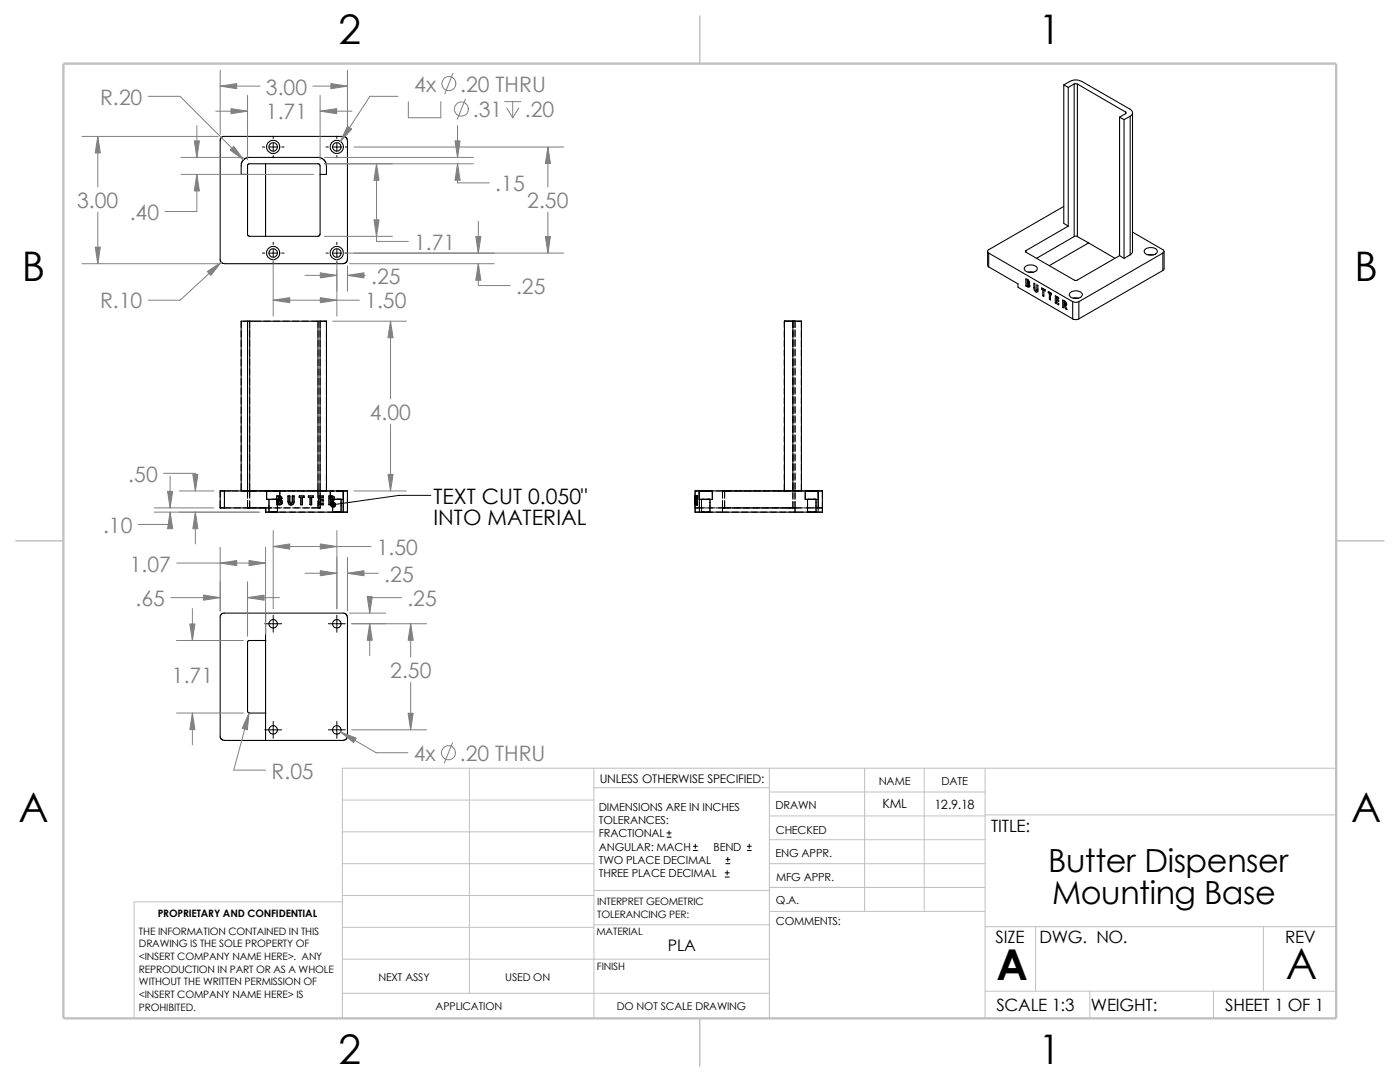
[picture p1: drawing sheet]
<svg xmlns="http://www.w3.org/2000/svg" width="279mm" height="216mm" viewBox="0 0 279 216" stroke-linecap="round" stroke-linejoin="round" font-family="sans-serif">
<g fill="none" stroke="#c0c0c0" stroke-width=".2">
<path d="M68.3 159.6h50.2M93.7 153.3v44.9M118.5 157.2h35M118.5 153.3v49.9M153.5 158h43.1M153.5 153.3v49.9M172.6 153.3v28.6M184.4 153.3v28.6M196.6 153.3v49.9M266.7 153.3h-198.4v49.9M68.3 178.7h50.2M68.3 172.3h50.2"/>
<path d="M68.3 166h50.2M68.3 180h-41.5v23.2M118.5 177.7h35.1M153.5 172.3h43.1M153.5 162.8h43.1M153.5 167.6h43.1M153.5 177.1h43.1M196.6 162.6h70.1M68.3 185h50.2M68.3 191.4h85.2M68.3 198.2h85.2M118.5 184.5h35.1"/>
<path d="M153.6 181.9h43M196.6 184.9h70.1M196.6 197.8h70.1M206.7 184.9v12.9M217.5 197.8v5.4M242.2 197.8v5.4M252.1 184.9v12.9"/>
</g>
<path d="M139.7 3.2v9.5M3.1 107.9h9.6M266.7 107.9h9.5M139.7 203.2v9.5" fill="none" stroke="#c0c0c0" stroke-width=".21"/>
<path d="M12.7 12.7h254v190.5h-254z" fill="none" stroke="#c0c0c0" stroke-width=".47"/>
<g fill="none" stroke="#000" stroke-width=".21">
<path d="M212.3 16.9l1.2-.6a2.6 2.6 0 0 1 2.4 0l9.7 5.5a.76 .76 0 0 1 .4 .7 .76 .76 0 0 1-.4 .7M212.3 16.9l.9 .5M212.3 16.9v27.7l.9 .5M213.2 17.4v27.7M214.4 16.8l-1.2 .6M214.4 16.8v30.4M214.4 16.8h.6M215 16.8l9.6 5.6M215 16.8v30.4M44.2 27.4l.3-.2h24.2l.3 .2 .3 .7v23.7l-.2 .5-.6 .3h-23.7l-.6-.2-.3-.4v-24.2zM49.4 34.8h-1.3v-2.1l.5-.8 .8-.5h14.4l.9 .6 .4 .6 .1 .5v1.7h-1.3M49.5 32.8h14.3l.1 .3v13.6l-.1 .3-.3 .2h-13.7l-.3-.2z"/>
<path d="M53 32.7v14.5M223.4 23.4l.9 .5M223.4 23.4v27.6M224.3 23.9v27.7M224.6 22.4v.3M224.6 22.7l-1.2 .7M224.6 22.4l.1 .1-.1 .2M225.6 23.2l-1.3 .7M225.6 23.2v27.6M226 22.5v27.8l-.4 .5M197.1 50.2v2.8l.2 .3M197.3 50.5l16.8 9.7"/>
<path d="M197.3 50.5v2.8M197.3 53.3l5.9 3.3v.7l10.9 6.3M204.6 53.2a1.76 1.76 0 0 1 2.4 .3 1.17 1.17 0 0 1-1.6 .9 .76 .76 0 0 1-.7-.3 .76 .76 0 0 1-.1-.8zM204.7 57.1l.4 .1M204.8 50.3l9.7 5.7 .5-.1 8.4-4.9M204.8 50v.3M204.8 50l-.2 .1 .2 .2M205 56v.3h.2M205 56.9h.3M205 56h.1M205 56.6v.3M205 56.9l-.3 .2"/>
<path d="M205 56.6h.1M205 56l.2 .3M205 56.6l.3 .3M205.1 55.8v.2M205.1 56.3v.2M205.2 55.9l.2 .4-.1 .3M205.2 55.9l-.5-.3v1.5M205.2 54.3h1M205.2 55.9l-.2 .1M205.3 56.6a.34 .34 0 0 1 .2 .4 .34 .34 0 0 1-.4 .2M205.3 56.4l.1 .1M205.3 56.9h.2l-.2 .1 .1 .1"/>
<path d="M205.3 56.4l-.3 .2M205.4 56.3l-.2 .1M205.4 57.1h.1M205.4 56.6h-.1M205.4 56.2l-.2 .1M205.4 57.1l-.3 .1M206.3 57.4l.2 .6 .3 .3M206.3 57.4v-.9l.2 .1 .1 1.2 .3 .2v-.2M206.5 57.3l-.2 .1M206.9 57.8v-.9l.2 .1v1.2l-.3 .1M207.1 58.1h.1M207.1 58.1l-.3 .2"/>
<path d="M207.1 57.8l-.2 .2 .2 .1M207.1 57.7l-.2 .1M207.9 57.7l.2 .1M207.9 57.7v-.3l.7 .4M208.1 57.8v1.2M208.1 57.6l-.2 .1M208.3 58v1.1l-.2-.1M208.3 57.7l-.2 .1M208.3 58.9l-.2 .1M208.4 57.7v.2M208.6 57.8v.3l-.3-.1M208.6 57.8l-.3 .2"/>
<path d="M209.2 58.4l.2 .1M209.2 58.4v-.2l.6 .3M209.4 58.5v1.2M209.4 58.3l-.2 .1M209.6 58.7v1.2l-.2-.2M209.6 58.4l-.2 .1M209.6 59.6l-.2 .1M209.7 58.5v.1M209.8 58.5v.3l-.2-.1M209.8 58.5l-.2 .2M210.9 59.4l.4 .2v-.2l-.7-.4v1.5M210.9 59.4v.3l.4 .2v.3l-.4-.3"/>
<path d="M210.9 59.9v.4M210.9 59.2v.2M210.9 59.7v.2M211.1 59.3l-.2 .1M211.1 59.8l-.2 .1M212.3 41.2l-15 8.6a.38 .38 0 0 0-.2 .4 .38 .38 0 0 0 .2 .3M213.2 45.1l-8.4 4.9M213.5 58.5a1.63 1.63 0 0 1 2.5 .3 1.51 1.51 0 0 1-2.6 0zM214.2 59.5h1M214.4 47.2l-7.6 4.4M214.4 47.2h.6M215 47.2l2.3 1.3"/>
<path d="M217.3 48.5l5.2 3.1M217.3 48.5h.1M217.3 48.5l-7.9 4.5M223.4 51l.9 .6M225.6 50.8l-1.3 .8M226 46.3l6.1 3.5a.35 .35 0 0 1 .2 .4 .35 .35 0 0 1-.2 .3M228.5 49.8a1.63 1.63 0 0 1 2.5 .3 1.5 1.5 0 0 1-2.4 .5l-.3-.4zM229.1 50.8h1.1M232.1 50.5l-16.8 9.7M232.1 50.5v3.5M232.1 54l-16.8 9.6M232.3 50.2v3.4l-.2 .4"/>
<path d="M49.4 64.1h-1.3v33.9M49.4 64.1v33.9M49.4 64.1h.4M49.8 64.1h13.7M49.8 64.1v33.9M63.5 64.1v33.9M63.5 64.1h.4M63.9 64.1h1.3v33.9M63.9 64.1v33.9M158.2 64.1h1.7v33.9M158.2 64.1h-1.7v33.9M158.2 64.1v33.9"/>
<path d="M210.9 60.3l.4 .3v.2l-.7-.3M210.9 60.3l-.3 .2M212.3 60.2v.3l.3 .1M212.3 60.8v.6l-.2-.1M212.3 60.8h.1M212.3 60.2l.1 .1M212.3 61.2l-.2 .1M212.4 60.3l.2 .3M212.4 60.8l.3 .8M212.4 60l-.3-.1v1.4M212.4 60v.2M212.4 60.6v.1"/>
<path d="M212.4 60a.52 .52 0 0 1 .4 .4 .52 .52 0 0 1-.2 .6M212.6 60.1l-.3 .1M212.6 60.7l-.3 .1M212.6 60.2l-.2 .1M212.6 61l.3 .8-.2-.2M212.6 60.6l.1 .1M212.7 60.7l.1 .2M212.7 60.7l-.3 .1M212.8 60.5l-.2 .1M212.9 60.5l-.3 .2M212.9 60.8l-.3 .2M212.9 61.6h-.2"/>
<path d="M214.1 60.2l.4 .1 .8-.1M214.1 60.2v3.4M214.1 63.6a1.2 1.2 0 0 0 1.2 0M215.3 60.2v3.4M44.8 98h-.9v3.3h.9M44.8 98h23.7M44.8 98v3.3M55.2 99h.3a.48 .48 0 0 1 .7 .2 .48 .48 0 0 1-.2 .6 .49 .49 0 0 1 .3 .6 .49 .49 0 0 1-.5 .3h-.6zM55.6 99.9h.1a.26 .26 0 0 1 .3 .1 .26 .26 0 0 1 0 .4h-.4zM55.6 99.3a.21 .21 0 0 1 .3 .1 .21 .21 0 0 1-.1 .3h-.2zM57.5 99h.3v1.1a.27 .27 0 0 0 .3 .4 .27 .27 0 0 0 .2-.4v-1.1h.4v1a.6 .6 0 0 1-.6 .8 .6 .6 0 0 1-.6-.8zM59.7 99h1v.3h-.4v1.4h-.3v-1.4h-.3z"/>
<path d="M61.6 99h.9v.3h-.3v1.4h-.3v-1.4h-.3zM63.6 99h.9v.3h-.6v.3h.6v.3h-.6v.5h.6v.3h-.9zM65.7 99h.3a.5 .5 0 0 1 .7 .2 .5 .5 0 0 1-.3 .7l.4 .8h-.3l-.4-.8-.1 .8h-.3zM66 99.3h.1a.23 .23 0 0 1 .3 0 .23 .23 0 0 1 0 .3l-.4 .1zM68.5 98v4.2M68.5 98h.8v4.2h-.8M139.6 98h-.9v4.2h.9M139.6 98v4.2M139.6 98h23.7M163.3 98h.8v4.2h-.8M163.3 98v4.2M44.8 101.3h8.2v.9h15.5"/>
<path d="M139.6 102.2h23.7M44.2 122.6l.3-.3h24.2l.3 .2 .3 .7v23.7l-.2 .5-.6 .3h-23.7l-.6-.2-.3-.3v-24.3zM53 122.3v25.4M53 127.8h-3.4l-.2 .2v13.9l.1 .3 .3 .1h3.2"/>
<circle cx="54.5" cy="29.3" r=".85"/>
<circle cx="54.5" cy="29.3" r="1.31"/>
<circle cx="67.2" cy="29.3" r=".85"/>
<circle cx="67.2" cy="29.3" r="1.31"/>
<circle cx="54.5" cy="50.5" r=".85"/>
<circle cx="54.5" cy="50.5" r="1.31"/>
<circle cx="67.2" cy="50.5" r=".85"/>
<circle cx="67.2" cy="50.5" r="1.31"/>
<circle cx="54.5" cy="124.5" r=".85"/>
<circle cx="67.2" cy="124.5" r=".85"/>
<circle cx="54.5" cy="145.6" r=".85"/>
<circle cx="67.2" cy="145.6" r=".85"/>
</g>
<g fill="none" stroke="#000" stroke-width=".2">
<path d="M52.4 29.3h.4M53.7 29.3h1.7M54.5 27.2v.4M54.5 28.5v1.7M54.5 31v.5M56.2 29.3h.5M65.1 29.3h.4M66.4 29.3h1.7M67.2 27.2v.4M67.2 28.5v1.7M67.2 31v.5M68.9 29.3h.5"/>
<path d="M52.4 50.5h.4M53.7 50.5h1.7M54.5 48.3v.5M54.5 49.7v1.7M54.5 52.2v.5M56.2 50.5h.5M65.1 50.5h.4M66.4 50.5h1.7M67.2 48.3v.5M67.2 49.7v1.7M67.2 52.2v.5M68.9 50.5h.5"/>
<path d="M48.1 66v1.3M48.1 67.9v1.3M48.1 69.8v1.3M48.1 71.7v1.3M48.1 73.6v1.3M48.1 75.5v1.3M48.1 77.4v1.3M48.1 79.3v1.3M48.2 64.1l-.1 1.3M48.6 64.1h3.4M49.4 64.1v1.3M49.4 65.8v1.3"/>
<path d="M49.4 67.7v1.3M49.4 69.6v1.3M49.4 71.5v1.3M49.4 73.4v1.3M49.4 75.3v1.3M49.4 77.2v1.3M49.4 79.1v1.3M49.8 64.1v1.3M49.8 66v1.3M49.8 67.9v1.3M49.8 69.8v1.3M49.8 71.7v1.3"/>
<path d="M49.8 73.6v1.3M49.8 75.5v1.3M49.8 77.4v1.3M49.8 79.3v1.3M52.7 64.1h1.2M54.6 64.1h1.2M56.5 64.1h1.2M58.4 64.1h1.2M60.3 64.1h1.3M62.2 64.1h1.3v1.3M63.5 66v1.3M63.5 67.9v1.3"/>
<path d="M63.5 69.8v1.3M63.5 71.7v1.3M63.5 73.6v1.3M63.5 75.5v1.3M63.5 77.4v1.3M63.5 79.3v1.3M63.9 66v1.3M63.9 67.9v1.3M63.9 69.8v1.3M63.9 71.7v1.3M63.9 73.6v1.3M63.9 75.5v1.3"/>
<path d="M63.9 77.4v1.3M63.9 79.3v1.3M65.2 64.1v1.3M65.2 66v1.3M65.2 67.9v1.3M65.2 69.8v1.3M65.2 71.7v1.3M65.2 73.6v1.3M65.2 75.5v1.3M65.2 77.4v1.3M65.2 79.3v1.3M65.2 64.1h-1.3v1.3"/>
<path d="M156.5 65.4v-1.3h3.5l-.1 1.3M156.5 66v1.3M156.5 67.9v1.3M156.5 69.8v1.3M156.5 71.7v1.3M156.5 73.6v1.3M156.5 75.5v1.3M156.5 77.4v1.3M156.5 79.3v1.3M158.2 64.1v1.3M158.2 65.8v1.5M158.2 67.7v1.5"/>
<path d="M158.2 69.6v1.5M158.2 71.5v1.5M158.2 73.4v1.5M158.2 75.3v1.5M158.2 77.2v1.5M158.2 79.1v1.5M158.7 64.1v1.3M158.7 65.8v1.5M158.7 67.7v1.5M158.7 69.6v1.5M158.7 71.5v1.5M158.7 73.4v1.5"/>
<path d="M158.7 75.3v1.5M158.7 77.2v1.5M158.7 79.1v1.5M159.9 66v1.3M159.9 67.9v1.3M159.9 69.8v1.3M159.9 71.7v1.3M159.9 73.6v1.3M159.9 75.5v1.3M159.9 77.4v1.3M159.9 79.3v1.3M43.9 99.9v1.4h2.2"/>
<path d="M44.8 98v1.4M46.1 98h-2.2v1.2M46.3 98h1.2M48.1 96.5v1.5h17.1M48.1 81.2v1.3M48.1 83.1v1.3M48.1 85v1.3M48.1 87v1.2M48.1 88.9v1.2M48.1 90.8v1.2M48.1 92.7v1.2M48.1 94.6v1.2"/>
<path d="M49.4 81v1.3M49.4 82.9v1.3M49.4 84.8v1.3M49.4 86.7v1.3M49.4 88.6v1.3M49.4 90.6v1.2M49.4 92.5v1.2M49.4 94.4v1.2M49.4 96.3v1.2M49.4 98v1.4M49.4 99.9v1.4M49.8 81.2v1.3"/>
<path d="M49.8 83.1v1.3M49.8 85v1.3M49.8 87v1.2M49.8 88.9v1.2M49.8 90.8v1.2M49.8 92.7v1.2M49.8 94.6v1.2M49.8 96.5v2.9M49.8 99.9v1.4M53.2 98v1.7h2.7M53.7 99.7v2.5M55.4 99.7v2.5h-2.4v-.9"/>
<path d="M55.6 99.9l.3 .1 .1 .3-.4 .1zM55.6 99.7v-.4l.3 .1-.1 .3M55.8 98v1.7M55.9 99l.4 .4M55.9 99h-.7v1.7h.8l.3-.2v-.4l-.3-.3M55.9 99.5h.1M56 99.8h.1M56.3 99.4h.1M56.3 99.4l-.3 .4M57.8 99v1.2l.3 .3M57.9 99h-.4v1M58.7 99v1.2a.58 .58 0 0 1-.6 .6"/>
<path d="M58.7 99h-.4v1.2l-.2 .3M60 99.3v1.4h.4M60.7 99v.3M60.7 99h-1v.3h.4M60.7 99.3h-.4v1.4M61.9 99.3v1.4h.3M62.5 99v.3M62.5 99h-.9v.3h.3M62.5 99.3h-.3v1.4M63.5 81.2v1.3M63.5 83.1v1.3M63.5 85v1.3"/>
<path d="M63.5 87v1.2M63.5 88.9v1.2M63.5 90.8v1.2M63.5 92.7v1.2M63.5 94.6v1.2M63.5 96.5v2.9M63.5 99.9v1.4M63.9 99.3h.7M63.9 99.6h.7M63.9 81.2v1.3M63.9 83.1v1.3M63.9 85v1.3"/>
<path d="M63.9 87v1.2M63.9 88.9v1.2M63.9 90.8v1.2M63.9 92.7v1.2M63.9 94.6v1.2M63.9 96.5v1.2M63.9 98v1.7M64.5 99v.3M64.5 99.6v.3M64.6 99h-1v1.7h1M64.6 99.9h-.7v1.4M65.2 81.2v1.3"/>
<path d="M65.2 83.1v1.3M65.2 85v1.3M65.2 87v1.2M65.2 88.9v1.2M65.2 90.8v1.2M65.2 92.7v1.2M65.2 94.6v1.2M65.2 96.5v1.5M65.3 98h1.3M65.9 98v1.7h2.6v-1.7M66.1 99.9l.4 .8M66.1 99.9h-.1v.8"/>
<path d="M66.3 99.6h.1M66.3 99.6l-.1 .1M66.4 99.6v-.3h-.4v.4M66.4 99.7v2.5M66.4 99.9h.1M66.4 99.4h.1M66.4 99.9l.4 .8M66.8 99.4l-.2-.3-.2-.1h-.7v1.7h.3M66.8 99.4h.1M66.8 99.4l-.4 .5M67.1 98h2.3M68.1 99.7v2.5"/>
<path d="M68.5 98v1.2M68.5 99.9v2.3M69.3 98v2.3M86 98.8h-6.4l-13.1 1.9M138.7 99.7h.5M138.7 99.9h.4M138.7 99.4h.4M138.7 99.9h.5M138.7 99.3h.5M138.7 99h.5M138.7 99.6h.5M138.7 99.8h.4"/>
<path d="M138.7 99.5h.4M139.1 99v1.8M139.6 98l-.1 1.7h2.6M140 99.7v2.5M141.7 99.7v2.5M142.2 98v1.7M142.3 98h-3.6v4.2h2M144.2 98v1.4M144.2 99.9v2.3M144.6 98v1.4M144.6 99.9v1.4M156.5 81.2v1.3"/>
<path d="M156.5 83.1v1.3M156.5 85v1.3M156.5 87v1.2M156.5 88.9v1.2M156.5 90.8v1.2M156.5 92.7v1.2M156.5 94.6v1.2M156.5 96.5v1.5M158.2 81v1.5M158.2 82.9v1.5M158.2 84.8v1.5M158.2 86.7v1.5"/>
<path d="M158.2 88.6v1.5M158.2 90.6v1.4M158.2 92.5v1.4M158.2 94.4v1.4M158.2 96.3v1.7M158.2 98.2v1.5M158.7 81v1.5M158.7 82.9v1.5M158.7 84.8v1.5M158.7 86.7v1.5M158.7 88.6v1.5M158.7 90.6v1.4"/>
<path d="M158.7 92.5v1.4M158.7 94.4v1.4M158.7 96.3v1.4M158.7 98.2v1.5M159.9 96.5l.1 1.5h-17M159.9 81.2v1.3M159.9 83.1v1.3M159.9 85v1.3M159.9 87v1.2M159.9 88.9v1.2M159.9 90.8v1.2M159.9 92.7v1.2"/>
<path d="M159.9 94.6v1.2M160.1 98h4.1l-.1 1.4M160.7 98v1.7h2.6v-1.7M161.2 99.7v2.5M162.9 99.7v2.5M163.3 99.9v1.4M44.8 100.1v1.2M46.7 101.3h1.3M48.6 101.3h5.7M54.6 101.3h1.6M55.8 102.2h1.3M56 100.2h.1"/>
<path d="M56.3 100.2h.1M56.5 101.3h1.6M57.5 100l.1 .5 .3 .3h.2M57.5 100h.1M57.7 102.2h1.3M57.8 100.1h.1M58.1 100.5h.1M58.3 100.1h.1M58.4 101.3h1.6M58.7 100h.1M59.6 102.2h1.3M60.3 101.3h1.6"/>
<path d="M61.5 102.2h1.3M62.2 101.3h1.7M63.4 102.2h1.3M63.9 100.4h.7M64.5 100.4v.3M65.3 102.2h4.1M66.5 100.7h.4M69.3 100.9v1.3M138.7 100.7h.5M138.7 100.4h.5M138.7 101.3h2.1M138.7 100h.4"/>
<path d="M138.7 100.1h.4M138.7 100.2h.4M139.6 100.1v1.2M140.8 102.2h1.5M141 101.3h1.7M142.9 102.2h2.6M142.9 101.3h17.4M146.1 102.2h1.3M148 102.2h1.3M149.9 102.2h1.3M151.8 102.2h1.3M153.7 102.2h1.3"/>
<path d="M155.6 102.2h1.3M157.4 102.2h2.9M158.2 100.1v1.2M158.7 100.1v2.1M160.5 101.3h3.7M164.1 100.1l.1 2.1h-3.2M52.8 124.5h3.4M54.5 122.8v3.4M65.5 124.5h3.4M67.2 122.8v3.4M52.8 145.6h3.4M54.5 143.9v3.4"/>
<path d="M65.5 145.6h3.4M67.2 143.9v3.4M133.1 167h.8M133.1 166.2h.8M133.5 165.8v.8M138.3 169.7h.9M138.3 168.9h.9M138.8 168.4v.9M144.7 175h.8M144.7 174.2h.8M144.9 172.3h.8M144.9 171.5h.8"/>
<path d="M145.1 173.7v.9M145.2 171.1v.8M149.1 169.7h.8M149.1 168.9h.8M149.5 168.4v.9"/>
</g>
<path d="M66.1 100.4a.5 .5 0 0 1 .8 0 .5 .5 0 0 1-.2 .8 .5 .5 0 0 1-.7-.4l.5-.1-.5 .1z" fill-rule="evenodd" fill="#000" stroke="#000" stroke-width=".2"/>
<g fill="none" stroke="#808080" stroke-width=".2">
<path d="M29.6 19.2h6.3l12.7 12.7M43.9 17.2h8M43.9 14v12.8M49.4 19v12.8M62.4 17.2h6.9M63.9 19v12.8M69.3 14v12.8M79.4 19.2h-5.6l-5.9 9M90.4 14.6l-1.6 4.1M92.9 19.8l-1.6 4M16.3 27.2h27.2M19.5 27.2v10.1"/>
<path d="M36.1 31.4h12.5M36.1 34.8h26.5M39.3 25.1v6.3M39.3 34.8v7.4h-6.4M43.1 22.2h6.3M63.9 22.2h6.3M64.7 32.7h29.8M64.7 31.4h29.8M70.7 29.3h41.8M75.1 32.7v15.5h6.4M81.5 20.3v3.2h6.5v-3.2M91.3 25.1v6.3"/>
<path d="M91.3 32.7v3.8h6.4M100.7 20.3h3.2M101.1 21.5l1.2 2M102.3 20.3v3.2M103.5 21.5l-1.2 2M109.3 29.3v8M16.3 52.6h27.2M19.5 42.3v10.3M44.2 52.3l-8.3 7.6h-6.3M54.5 59.9h17.2M54.5 51.8v11.3M60.9 54.9h6.3"/>
<path d="M64.7 47.2h13.6M67.2 51.8v11.3M68.5 50.5h44M69.3 54.9h3.6M69.3 53v5.1M69.8 52.6h28.8M95.5 44.2v6.3M95.5 52.6v4.4h6.3M109.3 42.3v8.2M66.4 64.1h14.7M77.9 64.1v15.5M32.6 94.4h6.4v3.6"/>
<path d="M34 95v6.3M35.8 98h6.9M70.6 98h10.5M77.9 84.7v13.3M30.8 101.3h11.9M30.8 102.2h20.9M34 102.2v2.4h-6.4M34.1 119.3h9.8M35.3 112.4h17.7M39 102.2v6.3M43.9 109.2v12.7M49.4 116.1v10.9"/>
<path d="M49.4 119.3h6.4M53 109.2v17.3M54.5 105.9v15.6M54.5 109.1h19.5M60.9 114.4h6.3M67.2 105.9v15.6M69.3 111.2v10.7M69.3 114.4h6.2M80.1 119.3h-6.3v3M35.2 127.8h13.4M38.4 121.5v6.3M69.8 122.3h7.2"/>
<path d="M70.2 124.5h14.9M73.8 124.5v6.3M82 124.5v6.6M82 136.1v9.5M35.2 142.3h13.4M38.4 142.3v6.3M49.7 142.3l-3 11.4h6.3M67.9 146l7.2 4.2h6.3M70.2 145.6h14.9M90.3 148.2l-1.6 4"/>
<circle cx="89.6" cy="16.7" r="1.41"/>
<circle cx="92.1" cy="21.8" r="1.41"/>
<circle cx="89.5" cy="150.2" r="1.41"/>
</g>
<g fill="#808080" stroke="#808080" stroke-width=".2">
<path d="M38.5 94.7h1l-.5 3.3z"/>
<path d="M39 102.2l.5 3.3h-1z"/>
<path d="M34 102.2l.5 3.3h-1.1z"/>
<path d="M33.4 98h1.1l-.5 3.3z"/>
<path d="M77.4 94.7h1l-.5 3.3z"/>
<path d="M77.9 64.1l.5 3.3h-1z"/>
<path d="M109.3 29.3l.6 3.3h-1.1z"/>
<path d="M95.5 52.6l.5 3.3h-1z"/>
<path d="M69.3 54.9l3.3-.5v1.1z"/>
<path d="M63.9 54.4l3.3 .5-3.3 .6z"/>
<path d="M41.4 54.2l2.8-1.9-2.1 2.6z"/>
<path d="M95 47.2h1l-.5 3.3z"/>
<path d="M19 49.3h1l-.5 3.3z"/>
<path d="M19.5 27.2l.5 3.3h-1z"/>
<path d="M66 16.7l3.3 .5-3.3 .5z"/>
<path d="M43.9 17.2l3.3-.5v1z"/>
<path d="M63.9 22.2l3.3-.5v1z"/>
<path d="M46.1 21.7l3.3 .5-3.3 .5z"/>
<path d="M74.6 43.9h1l-.5 3.3z"/>
<path d="M75.1 32.7l.5 3.3h-1z"/>
<path d="M90.8 28.1h1l-.5 3.3z"/>
<path d="M91.3 32.7l.5 3.3h-1z"/>
<path d="M39.3 34.8l.5 3.3h-1z"/>
<path d="M38.8 28.1h1l-.5 3.3z"/>
<path d="M63.9 59.4l3.3 .5-3.3 .5z"/>
<path d="M45.9 29.9l.8-.7 1.9 2.7z"/>
<path d="M54.5 59.9l3.3-.5v1z"/>
<path d="M108.8 47.2h1.1l-.6 3.3z"/>
<path d="M69.3 25.2l.9 .5-2.3 2.5z"/>
<path d="M81.4 142.3h1.1l-.5 3.3z"/>
<path d="M49.7 111.8l3.3 .6-3.3 .5z"/>
<path d="M49.7 142.3l-.3 3.3-1.1-.3z"/>
<path d="M37.9 124.5h1l-.5 3.3z"/>
<path d="M40.6 118.7l3.3 .6-3.3 .5z"/>
<path d="M49.4 119.3l3.3-.6v1.1z"/>
<path d="M73.3 119h1l-.5 3.3z"/>
<path d="M43.9 112.4l3.3-.6v1.1z"/>
<path d="M73.8 124.5l.5 3.3h-1z"/>
<path d="M63.9 108.5l3.3 .6-3.3 .5z"/>
<path d="M54.5 109.1l3.3-.6v1.1z"/>
<path d="M82 124.5l.5 3.3h-1.1z"/>
<path d="M63.9 113.9l3.3 .5-3.3 .5z"/>
<path d="M38.4 142.3l.5 3.3h-1z"/>
<path d="M69.3 114.4l3.3-.5v1z"/>
<path d="M67.9 146l3.2 1.3-.5 .9z"/>
</g>
<g font-size="8.5">
<text x="198.8" y="195.5">A</text>
<text x="256.6" y="195.3">A</text>
</g>
<g font-size="8.1">
<text x="67.6" y="8.8">2</text>
<text x="207.3" y="8.8">1</text>
<text x="4.4" y="56.1">B</text>
<text x="270.3" y="56.1">B</text>
<text x="3.7" y="164.1">A</text>
<text x="269.6" y="164.1">A</text>
<text x="67.6" y="212.3">2</text>
<text x="207.3" y="212.3">1</text>
</g>
<g font-size="6.4">
<text x="209.2" y="174">Butter Dispenser</text>
<text x="210" y="180.4">Mounting Base</text>
</g>
<g font-size="4.2" fill="#808080">
<text x="20" y="20.9">R.20</text>
<text x="53.1" y="18.9">3.00</text>
<text x="53.1" y="23.8">1.71</text>
<text x="82.7" y="18.3">4x</text>
<text x="91.9" y="18.3">.20 THRU</text>
<text x="94.4" y="23.4">.31</text>
<text x="104.7" y="23.4">.20</text>
<text x="15.4" y="41.5">3.00</text>
<text x="98.8" y="38.1">.15</text>
<text x="105.2" y="41.5">2.50</text>
<text x="25.9" y="43.9">.40</text>
<text x="82.7" y="49.9">1.71</text>
<text x="74.1" y="56.6">.25</text>
<text x="103" y="58.7">.25</text>
<text x="20" y="61.6">R.10</text>
<text x="72.9" y="61.6">1.50</text>
<text x="73.8" y="83.8">4.00</text>
<text x="25.6" y="96.1">.50</text>
<text x="20.6" y="106.3">.10</text>
<text x="75.2" y="110.7">1.50</text>
<text x="25.9" y="114">1.07</text>
<text x="76.7" y="116.1">.25</text>
<text x="27" y="120.9">.65</text>
<text x="81.3" y="120.9">.25</text>
<text x="34.3" y="136.2">1.71</text>
<text x="77.9" y="135.3">2.50</text>
<text x="54.2" y="155.4">R.05</text>
<text x="82.6" y="151.8">4x</text>
<text x="91.8" y="151.8">.20 THRU</text>
</g>
<g font-size="4.2">
<text x="86.5" y="100.6">TEXT CUT 0.050&quot;</text>
<text x="86.5" y="104.7">INTO MATERIAL</text>
</g>
<g font-size="3.4">
<text x="197.8" y="166">TITLE:</text>
<text x="198.7" y="188.1">SIZE</text>
<text x="207.5" y="188.1">DWG. NO.</text>
<text x="256.5" y="188.2">REV</text>
<text x="198.8" y="201.7">SCALE 1:3</text>
<text x="217.7" y="201.8">WEIGHT:</text>
<text x="244.5" y="201.7">SHEET 1 OF 1</text>
</g>
<text font-size="3.2" x="133.3" y="189.8">PLA</text>
<g font-size="2.5">
<text x="176.1" y="161.3">KML</text>
<text x="186.5" y="161.4">12.9.18</text>
</g>
<text font-size="2.4" x="119.7" y="156.2">UNLESS OTHERWISE SPECIFIED:</text>
<g font-size="2.2">
<text x="119.5" y="161.8">DIMENSIONS ARE IN INCHES</text>
<text x="154.8" y="161.5">DRAWN</text>
<text x="175.4" y="156.7">NAME</text>
<text x="187.9" y="156.7">DATE</text>
<text x="119.5" y="164.4">TOLERANCES:</text>
<text x="119.5" y="167.1">FRACTIONAL</text>
<text x="154.8" y="166.3">CHECKED</text>
<text x="119.5" y="172.4">TWO PLACE DECIMAL</text>
<text x="119.5" y="169.8">ANGULAR: MACH</text>
<text x="142.4" y="169.8">BEND</text>
<text x="154.8" y="171">ENG APPR.</text>
<text x="119.5" y="175">THREE PLACE DECIMAL</text>
<text x="154.9" y="175.7">MFG APPR.</text>
<text x="154.9" y="184.7">COMMENTS:</text>
<text x="154.9" y="180.5">Q.A.</text>
</g>
<g font-size="2.1">
<text x="75.5" y="195.7">NEXT ASSY</text>
<text x="100.8" y="195.7">USED ON</text>
<text x="86.9" y="201.5">APPLICATION</text>
<text x="123.1" y="201.6">DO NOT SCALE DRAWING</text>
</g>
<g font-size="2">
<text x="31.5" y="183">PROPRIETARY AND CONFIDENTIAL</text>
<text x="119.2" y="180.6">INTERPRET GEOMETRIC</text>
<text x="119.2" y="183.1">TOLERANCING PER:</text>
<text x="27.7" y="186.5">THE INFORMATION CONTAINED IN THIS</text>
<text x="27.7" y="189.1">DRAWING IS THE SOLE PROPERTY OF</text>
<text x="27.7" y="191.6">&lt;INSERT COMPANY NAME HERE&gt;. ANY</text>
<text x="119" y="186.6">MATERIAL</text>
<text x="27.7" y="194.1">REPRODUCTION IN PART OR AS A WHOLE</text>
<text x="27.7" y="196.6">WITHOUT THE WRITTEN PERMISSION OF</text>
<text x="119.1" y="193.5">FINISH</text>
<text x="27.7" y="199.1">&lt;INSERT COMPANY NAME HERE&gt; IS</text>
<text x="27.7" y="201.7">PROHIBITED.</text>
</g>
</svg>
